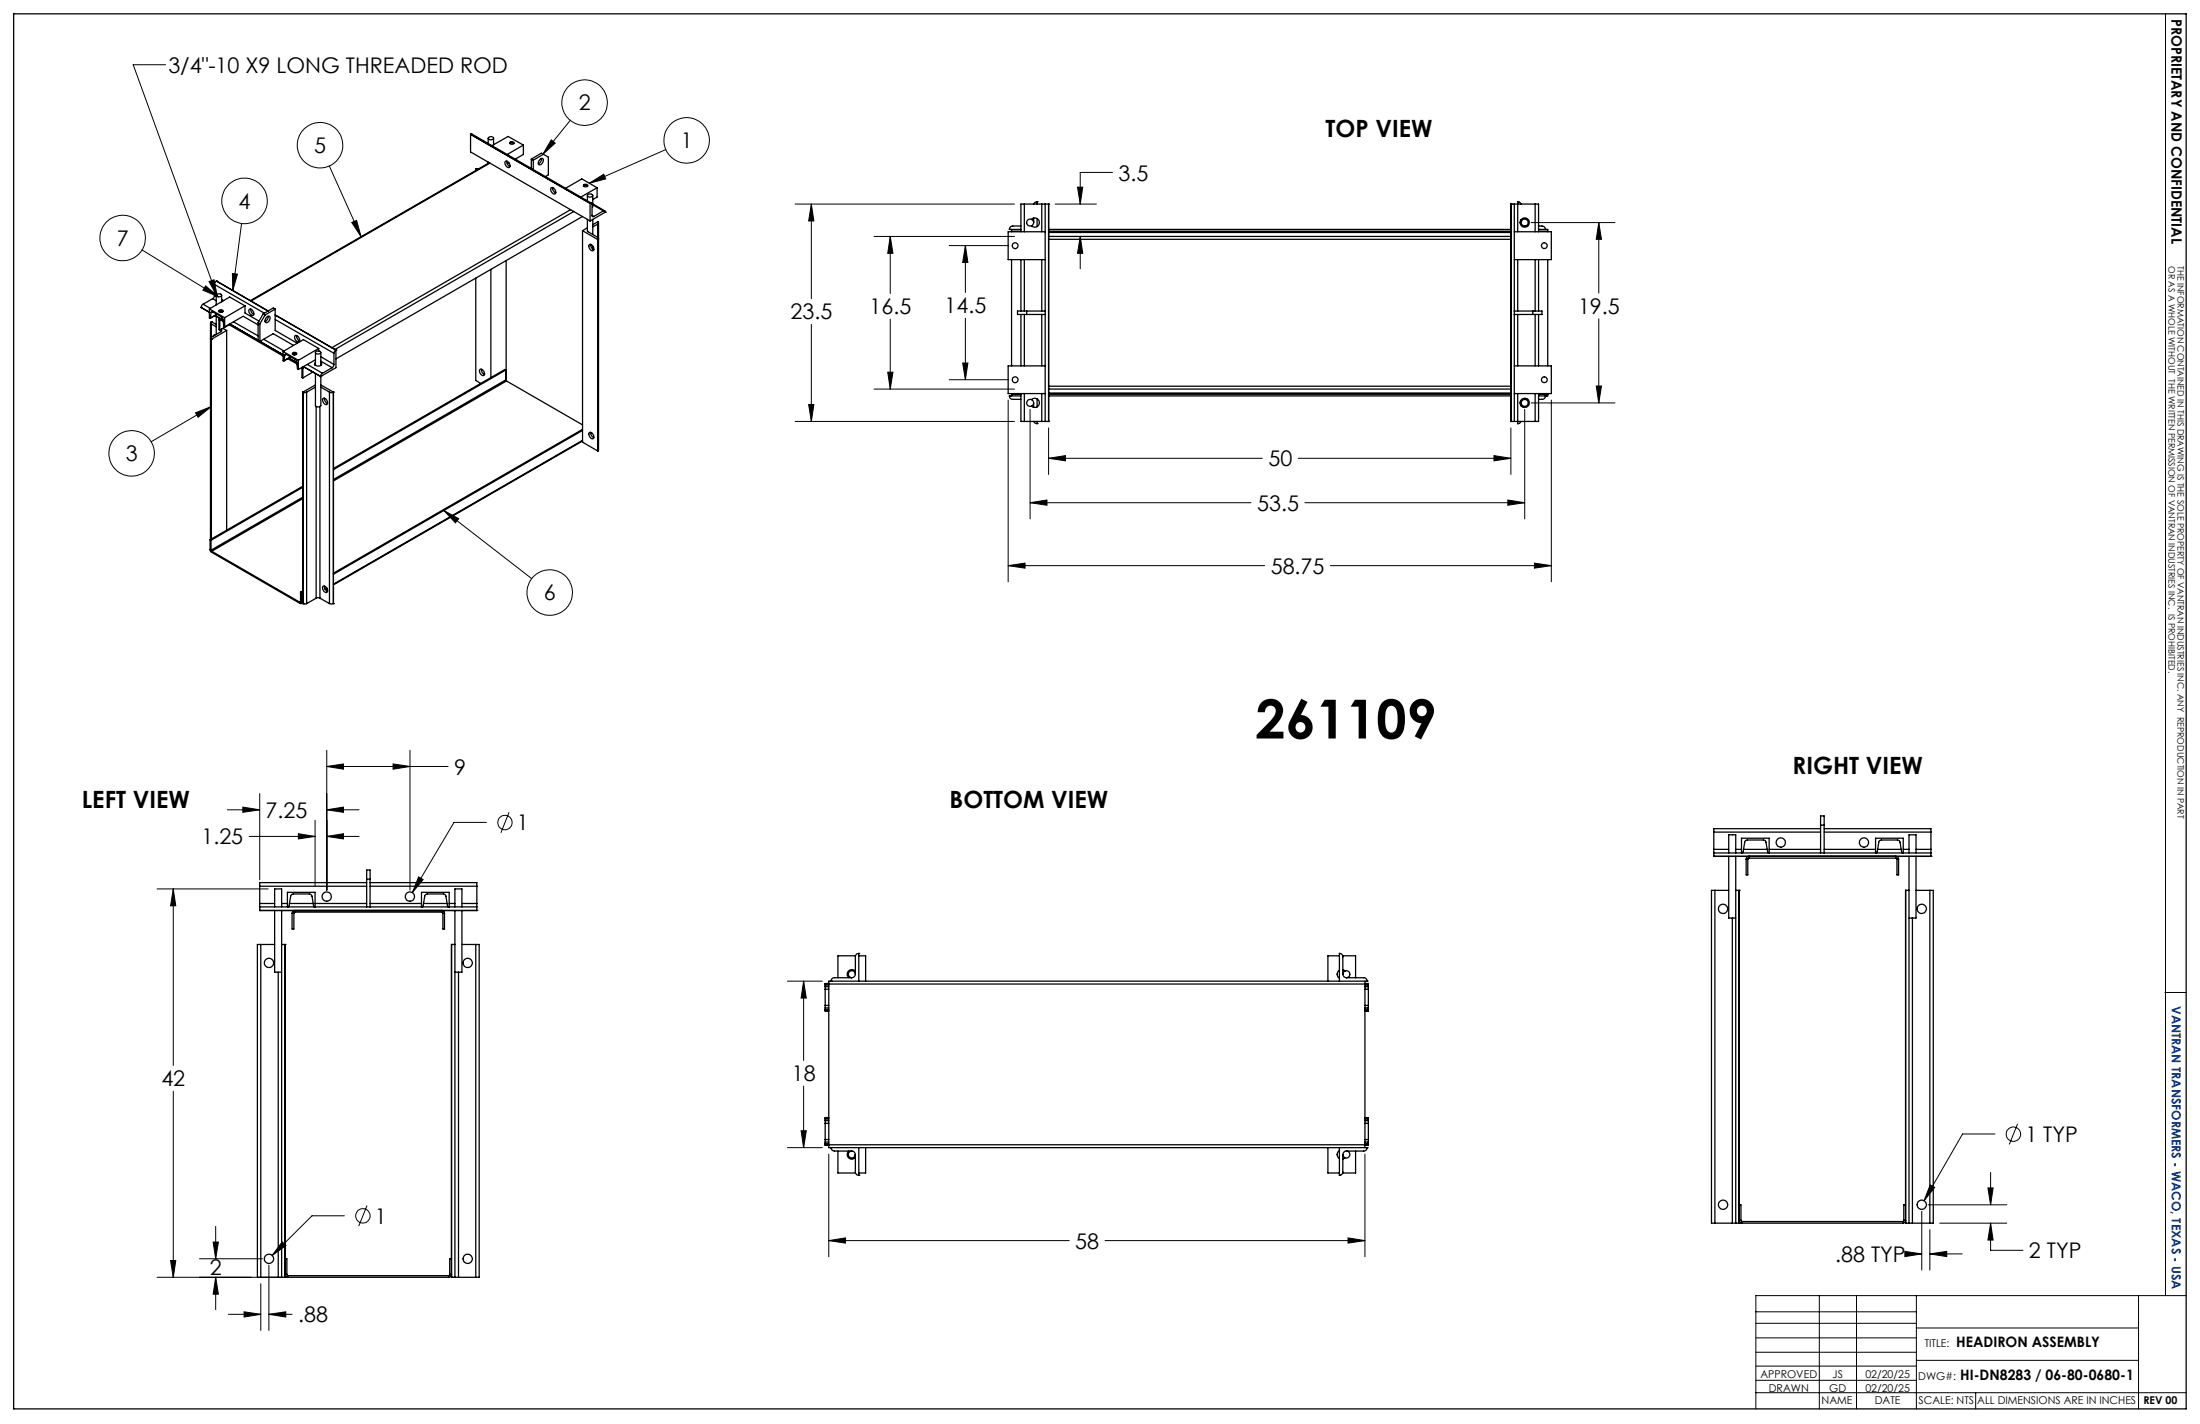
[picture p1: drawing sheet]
<svg xmlns="http://www.w3.org/2000/svg" width="432mm" height="279mm" viewBox="0 0 432 279" stroke-linecap="round" stroke-linejoin="round" font-family="sans-serif">
<g fill="none" stroke="#000" stroke-width=".25">
<path d="M2.7 2.7h426.4v273.7h-426.4zM92.4 26.4h.1M92.4 26.4l.2-.1 23.5 13.6M92.4 26.4l23.4 13.5M92.4 26.4v3.4l23.4 13.6M93.4 33.2h.1M93.4 33.2v.3M93.4 33.2l.2 .1M94 33.1l-.6 .1M95.8 27.1v1.1M95.8 31.8v.2M95.9 27a.53 .53 0 0 1 .5-.2 .53 .53 0 0 1 .4 .4 .51 .51 0 0 1-.5 .3 .51 .51 0 0 1-.4-.5z"/>
<path d="M96 31.9l-46.9 27.1M96.2 32l-46.9 27.1M96.9 27.1v1.3M99.2 31.7a.72 .72 0 0 1 .8 .3 .72 .72 0 0 1-.1 .9 .85 .85 0 0 1-.7-1.2zM99.5 31.6l.1 .6 .5 .5M99.9 31.9l-.3 .2M100 28l.4-.2a.32 .32 0 0 1 .4 0 .32 .32 0 0 1 0 .5 .32 .32 0 0 1-.4 0l-.3-.1zM100.1 28.2l.2-.2 .6 .2M102.7 28.5l-3.1 1.8M102.7 28.5l-3-1.7-3.1 1.8M102.7 28.5v1.8l-1.6 .9M104.3 31.2l.4 .2"/>
<path d="M104.3 31.2v1.9M104.7 31.4v1.9M105.9 31.3l.2-.1a.41 .41 0 0 1 .6 .1 .41 .41 0 0 1-.2 .6l-.1 .2a.41 .41 0 0 1-.6 .2 .41 .41 0 0 1-.1-.7zM106.3 31.1l-.2 .6-.4 .4M106.6 30.3l1 .5v3.5l-.5 .3M106.6 30.3l-1.9 1.1M106.6 30.3l-.3-.2-2 1.1M108.2 36.9a.72 .72 0 0 1 .7 .3 .72 .72 0 0 1-.1 .9 .9 .9 0 0 1-.6-1.2zM108.5 36.8v.5l.6 .6M114.5 36.3l.4-.1a.32 .32 0 0 1 .4 0 .32 .32 0 0 1 0 .4 .32 .32 0 0 1-.4 .1l-.4-.2zM114.5 36.5l.3-.1 .6 .1M115.3 38.3v1.1"/>
<path d="M115.4 38.2l.5-.1a.35 .35 0 0 1 .4 .3 .35 .35 0 0 1-.5 .3l-.4-.1-.1-.2zM115.8 39.9h.1M115.8 39.9a.24 .24 0 0 1 .3 0 .24 .24 0 0 1 .1 .2v2.2M115.8 39.9v3.5M116.3 38.3v2.3M117.2 36.8l-3.2 1.9M117.2 36.8l-3-1.7-3.2 1.8M117.2 36.8v1.9l-.9 .5M203.6 39.6l-.4 .1-.3 .3M203.6 39.6h.1M203.6 39.6v.4M297.9 39.6h.1"/>
<path d="M297.9 39.6l.4 .1 .2 .3M297.9 39.6v5.9M39.9 59.7l-.4 .6M39.9 59.7l1.4 .8M41.7 58.6l-1.8 1.1M41.7 58.6l.7 .4M42.1 58v.2l-.4 .4M42.1 55.8v2.2M42.1 55.8l9.8 5.7M42.1 58l.3 .1M42.4 57.9v1.9M42.5 55.1l-.4 .7"/>
<path d="M42.5 55.1h.1M42.5 55.1l10.1 5.9M42.5 57.8l.7-.1a.3 .3 0 0 1 .3 .4 .3 .3 0 0 1-.5 .1l-.5-.1zM43.5 57.9v1.3M43.5 58.8l.4 .2M93.4 54.6v20l1 .6M96.3 52.8v21.3M99.3 51.1v23.6M112 41.1l-46.9 27.1M112.6 41.5l-46.9 27.1M114.3 42.5l-48.4 27.9M114.3 45.3v41.4l3 1.8"/>
<path d="M114.3 45.3l3 1.7M115.3 43v2.4l2 1.2M115.3 44.7l-1 .6M115.7 47.9a.85 .85 0 0 1 .7 1.3 .79 .79 0 0 1-.7-1.3zM116 47.9l.1 .7 .5 .4M116.2 42.3a.21 .21 0 0 0 .1 .2 .21 .21 0 0 0 .3 0M116.2 42.3l.4 .2M116.3 48.3v.6M116.3 40l2.4 1.4M116.3 43v3M116.3 40.2l2.1 1.2M117.3 47h.1"/>
<path d="M117.3 43.5h.1M117.3 43.5a.24 .24 0 0 1 .2 .3 .24 .24 0 0 1-.2 .2M117.3 46.6a.22 .22 0 0 1 .2 .2 .22 .22 0 0 1-.2 .2M117.3 44v2.6M117.3 47v41.5M117.3 43.5l-1 .6M117.3 44l-1 .5M117.5 43.7v44.6l-.2 .2M118.4 41.4a.25 .25 0 0 1 .3 0 .25 .25 0 0 1 .1 .2M118.4 41.4l-1.8 1.1M118.8 41.6h.1M118.8 41.6l-3 1.8"/>
<path d="M198.1 45h.1M198.1 45h2.3M198.5 45.4v.1M198.5 45v.4M198.5 50.9v20.9M198.5 45.4h1.9M200.4 44.3h-1.6a.66 .66 0 0 0-.7 .7M200.4 50.9v10.1M201 40h-.6v5.5M201 40h3.5M201 40v5.5M201 50.9v10.1"/>
<path d="M202.5 43a.91 .91 0 0 1 1.2 0 .91 .91 0 0 1 0 1.3 .91 .91 0 0 1-1.2 0M202.9 42.8v.9M203.6 42.9v1.6M204.5 40h.6M204.5 40v5.5M204.5 50.9v10.1M205.1 40h.7M205.1 40v42.7M205.1 45.5h-7.2v5.4h7.2M205.8 40h.1M205.8 40v42.7M205.8 46.4h90.7"/>
<path d="M205.8 45h90.7M205.8 45.4h90.7M205.8 47h90.7M205.8 45.6h90.7M296.5 40h.1M296.5 40h.7M296.5 40v42.7M297.2 40h4.1M297.2 40v42.7M297.2 45.5h7.3v5.4h-7.3M297.9 50.9v10.1M298.6 43.1v.6"/>
<path d="M299.3 44.3h.6M301.3 40h.7v5.5M301.3 40v5.5M301.3 50.9v10.1M302 44.3h.6a.66 .66 0 0 1 .7 .7M302 50.9v10.1M302 45h1.8v.4M302 45.4h1.8M303.3 45h.1M303.8 45.4v.1M303.8 50.9v20.9M39.5 60.3h.1"/>
<path d="M39.5 60.3l1.6 1M41.1 60.6v1.8h.2M41.1 60.6l3 1.7M41.3 62.4l1.3-.7-1.4 .8M41.3 63.4v42.4M41.5 61.3l.2-.2 1.8 1.1 .2 .3 .2 1.5 .2 .1M41.5 61.3l-.2 1.1M41.5 66.6h.1M41.5 66.1a.22 .22 0 0 0-.2 .3 .22 .22 0 0 0 .2 .2M41.5 63.1a.24 .24 0 0 0-.2 .2 .24 .24 0 0 0 .2 .3M41.5 63.1h.1M41.5 63.6l.9 .5"/>
<path d="M41.5 63.1l.9 .6M41.5 63.6v2.5M41.5 66.6v39.2M41.7 61.1l-.2 .2M42.2 65.7l-.3 .2M42.2 61.9l1.6 .9-.5-.3M42.4 62.1v3.5M42.9 61.1l.2-.1 .6 .1M43 62.7l.1 .1M43 62.7v2l.1 .1M43 60.9l.3-.1a.33 .33 0 0 1 .4 0 .33 .33 0 0 1 0 .5 .33 .33 0 0 1-.5 0l-.3-.2zM43.1 62.4v.1"/>
<path d="M43.1 62.8v2M43.3 62.5h-.2l-.1 .2M43.3 62.8h-.2M43.3 62.5v.3M43.3 62.8l.5 .2M43.5 64.6l-.1 .5-1.9 1M43.6 61l-.3 .3M43.7 61.1l-.4 .2M43.7 64.4l.8 .4M44.1 62.3v1.8M44.5 64.8l-3 1.8M44.5 64.8v39.2"/>
<path d="M44.9 63.7l10.7 6.1M45 63.7l-1.9 1.1M45.1 63.6l10.5 6M45.8 63.1l4.9 2.8M48.1 60l-3-1.7-4 2.3M48.1 60l-4 2.3M48.1 60v1.4l2.7 1.6M48.9 60.7a.79 .79 0 0 1 .8 .4 .79 .79 0 0 1-.1 .8 .93 .93 0 0 1-.7-1.2zM49.2 60.6l.1 .6 .5 .5M50.7 63.7l-3-1.6-3.6 2M50.7 63.3l.3 .2M50.7 63.3v3.5l.3 .2"/>
<path d="M51 67l2.6-1.5 4 2.3M51 63.5v3.5M51 67l4.6 2.6M51.6 61.6l-.9 1.7M51.6 61.6l.4 .2M51.8 66.6l3.9 2.3M52 61.8l-1 1.7M52.3 62.2l.2-.1a.38 .38 0 0 1 .5 .1 .38 .38 0 0 1-.1 .6l-.1 .2a.43 .43 0 0 1-.6 .3 .43 .43 0 0 1-.1-.8zM52.6 62.1v.4l-.6 .6M54 61.8l11.9 6.9M54 60.6l-2 1.2M54 60.6v4.2l4.3 2.5"/>
<path d="M54 60.6l-.4-.2-2 1.2M54 62.7l11.5 6.6M55.6 69v1.8h.1M55.6 69l3 1.7M55.7 70.8l1.4-.8-1.4 .8M55.9 69.6l.3-.1 1.9 1.2 .3 1.6 .2 .2M55.9 69.6l-.2 1.2M56.2 69.5l-.3 .1M56.5 70.4l1.8 1M56.7 70.3l1.5 .9M57.4 69.5l.4-.2 .4 .2M57.5 69.2l.2-.1a.31 .31 0 0 1 .4 0 .31 .31 0 0 1 .1 .4 .31 .31 0 0 1-.4 .1h-.1a.24 .24 0 0 1-.3-.1 .24 .24 0 0 1 .1-.3z"/>
<path d="M57.9 65.9a.74 .74 0 0 1 .8 .4 .74 .74 0 0 1-.1 .8 .88 .88 0 0 1-.7-1.2zM58.1 69.4l-.4 .2M58.2 65.8l.1 .7 .5 .4M58.6 70.7v1.8M59.4 72v.2M59.4 76.9l.3 .1 .5-.1M59.4 76.9h.1M59.4 72.2l-.1-.1v1.9l.1 .2M59.4 72.2v2M59.4 76.9v41.5M59.5 71.9l3.4 2M59.8 72l-.4 .2"/>
<path d="M60.2 76.9v41.5M60.3 71.5l3 1.7M61.4 73l-2 1.2M61.9 71.2h-.1a.45 .45 0 0 0 .1 .5 .45 .45 0 0 0 .5 .1h.3a.36 .36 0 0 0 .4-.2 .36 .36 0 0 0-.1-.4M61.9 71.6h-.1M61.9 69.1a.6 .6 0 0 1 1 .2 .57 .57 0 0 1-.5 .2 .57 .57 0 0 1-.5-.4zM61.9 73.3v6.3a.63 .63 0 0 0 1.1 0v-5.8M61.9 69.2v2.5M61.9 76l-1.7 .9M61.9 75.5l-2.5 1.4M61.9 70.6l-3.3 1.9M62.1 79.8v37.6"/>
<path d="M62.5 68.4l-3-1.8-3.9 2.4M62.5 68.4l-3.9 2.3M62.5 68.4v.5M62.8 79.8v37.6M62.9 73.9h.1M63 71.6h.1M63 69.2v2.5M63 76l1.7 .9M63 75.5l2.4 1.4M63 70.9l2.2 1.2M63 70l2.5 1.5M63.3 73.2l-.4 .7"/>
<path d="M63.4 78.2a.73 .73 0 0 1 .7 .3 .73 .73 0 0 1 0 .9 .89 .89 0 0 1-.7-1.2zM63.7 78.1l.1 .6 .5 .5M64.7 76.9l.2 .1 .5-.1M64.7 76.9v41.5M65.2 72.1l-1.9 1.1M65.4 76.9h.1M65.4 76.9v41.5M65.5 71.5l-.3 .6M65.5 69.3v2.2M65.9 68.7l-.4 .6M65.9 68.7h.1M65.9 68.7v3.4l-3 1.8"/>
<path d="M94.2 72.5a.72 .72 0 0 1 .8 .4 .72 .72 0 0 1-.1 .8 .9 .9 0 0 1-.7-1.2zM94.5 72.5l.1 .6 .5 .4M99.3 74.5l.1 .3M99.3 72.6l-.2-.1-33.7 19.4M99.3 72.6l-33.9 19.5M99.3 72.6v1.9M99.3 74.5l-33.9 19.6M99.4 74.8l14.9 8.6M99.4 74.8l-34 19.6M198.1 77.7a.61 .61 0 0 0 .7 .7h1.6M198.1 77.7h.1M198.1 77.7h2.3"/>
<path d="M198.5 77.2v.2M198.5 77.4v.3M198.5 77.4h1.9M200.4 77.2v5.5h.6M200.4 61.7v10.1M201 61.7v10.1M201 77.2v5.5M201.5 61v.7M202.5 78.4a.91 .91 0 0 1 1.2 0 .91 .91 0 0 1 0 1.3 .91 .91 0 0 1-1.2 0M202.9 79.1v.8M203.6 78.2v1.6M204.5 61.7v10.1"/>
<path d="M204.5 77.2v5.5M205.1 71.8h-7.2v5.4h7.2M205.1 61h-5.4v.7h5.4M205.8 76.3h90.7M205.8 77.7h90.7M205.8 77.4h90.7M205.8 75.8h90.7M205.8 77.1h90.7M297.2 71.8h7.3v5.4h-7.3M297.2 61h5.4v.7h-5.4M297.9 61.7v10.1M297.9 77.2v5.9"/>
<path d="M298.6 79.1v.6M299.3 78.4h.6M300.8 61v.7M301.3 61.7v10.1M301.3 77.2v5.5M302 77.2v5.5h-.7M302 61.7v10.1M302 77.4h1.8M303.3 77.7h.1M303.3 77.7a.61 .61 0 0 1-.7 .7h-.6M303.8 77.2v.2M303.8 77.4v.3h-1.8"/>
<path d="M59.4 95.4l-18.2 10.5M59.4 95.6l-18 10.4M59.4 97.8l-17.8 10.4M59.4 97.5l-18 10.4M114.3 86.5l-48.9 28.3M114.3 84.5l-48.9 28.2M114.3 84.2l-48.9 28.3M114.3 86.4l-48.9 28.2M115.6 84.9a.76 .76 0 0 1 .8 .3 .76 .76 0 0 1 .1 .8l-.1 .1a.87 .87 0 0 1-.8-1.2zM116 84.8l.1 .7 .5 .4M117.3 88.5h.1M201 82.7h3.5"/>
<path d="M202.9 82.7l.3 .3 .4 .1M203.6 83.1h.1M203.6 82.7v.4M204.5 82.7h.6M205.1 82.7h.7M205.8 82.7h.1M296.5 82.7h.1M296.5 82.7h.7M297.2 82.7h4.1M297.9 83.1h.1M298.5 82.7l-.2 .3-.4 .1M41.2 107.8l.1 .4 .3 .2"/>
<path d="M41.2 105.9l.2 .1M41.2 105.9v1.9M41.2 107.8l.2 .1M41.4 107.9l.2 .3M41.4 106v1.9M41.6 108.4l17.3 10M41.6 108.2v.2M41.6 108.2l17.3 10M58.9 118.2v.2M59 118.1l-.1 .1M59 116.2l.2 .1M59 116.2v1.9"/>
<path d="M59 118.1l.2 .1M59.2 118.2l-.1 .2h-.2M59.2 116.3v1.9M59.4 118.4l.4 .1 .4-.1M59.4 118.4h.1M59.4 118.2l-.3 .2M59.4 116.1l-.2 .2M59.4 115.9l-.4 .3M59.4 118.1l-.2 .1M62.1 117.4l.2-.1 .5 .1M62.1 117.4l-1.9 1M62.8 117.4l1.9 1"/>
<path d="M63.4 115.1a.73 .73 0 0 1 .7 .3 .73 .73 0 0 1 0 .8 .89 .89 0 0 1-.7-1.1zM63.7 115l.1 .5 .5 .5M64.1 115.4l-.3 .2M64.2 115.5l-.3 .2M64.7 118.4l.4 .1 .3-.1M65.4 118.4h.1M51 178.6h.1M51 177.9v.7M51 177.3v.6M51 178.6h42.6M51 177.9h42.6M51 173.9v3.4"/>
<path d="M51 177.3h2.9M51 173.9h21M53.9 177.9v-3.5h1.4v3.5M53.9 178.6v12.1h1.4M55.3 178.6v72M55.3 177.3h1.1M56.4 177.9v-2.8h5.4v2.8M56.5 177.9l.2-.1 .4-2 .4-.4 3.5 .1 .2 .4 .4 2h.1M56.8 177.3h4.7M57.3 179.2h.4M57.3 179.2v3.1h.4v-3.1M57.9 179v-.4a.54 .54 0 0 0-.6 .6"/>
<path d="M57.9 179l-.2 .2M57.9 179h28.8M61.8 177.3h10.2M72 173.2h-21v.7M72 172.5h.6M72 177.9v-7.2h.6v7.2M72.6 173.2h21v.7M72.6 177.3h10.1M72.6 173.9h21M82.7 177.9v-2.8h5.5v2.8M82.8 177.9l.2-.1 .4-2 .5-.4 3.4 .1 .2 .3 .3 2 .3 .1M83.1 177.3h4.7"/>
<path d="M86.7 179v-.4a.5 .5 0 0 1 .5 .6M86.7 179l.2 .2M86.9 179.2h.3M86.9 179.2v3.1h.3v-3.1M88.2 177.3h1.1M89.3 177.9v-3.5h1.4v3.5M89.3 178.6v72M90.7 178.6v12.1h-1.4M90.7 177.3h2.9M93.6 178.6h.1M93.6 177.9v.7M93.6 177.3v.6"/>
<path d="M93.6 173.9v3.4M336.4 168h.1M336.4 167.4v.6M336.4 166.7v.7M336.4 168h42.6M336.4 167.4h42.6M336.4 163.3v3.4M336.4 166.7h2.9M336.4 163.3h20.9M336.6 174.7h-.7v65.3h.7M336.6 174.7v65.3M336.6 174.7h2.7"/>
<path d="M339.3 167.4v-3.6h1.4v3.6M339.3 168v12.1h1.4M340.7 174.7h.6M340.7 168v72M340.7 166.7h1.1M341.3 174.7h.1M341.3 174.7v65.3M341.8 167.4v-2.9h5.4v2.9M341.9 167.4l.2-.2 .3-2 .2-.3 .3-.1h3.2a.43 .43 0 0 1 .5 .4l.4 2.1 .1 .1M342.2 166.7h4.7M342.7 168.6v3.1h.3v-3.1M342.7 168.6h.3"/>
<path d="M343.3 168.4v-.4a.54 .54 0 0 0-.6 .6M343.3 168.4l-.3 .2M343.3 168.4h28.8M347.2 166.7h10.1M357.3 162.6h-20.9v.7M357.3 161.9h.7M357.3 167.4v-7.3h.7v7.3M358 162.6h21v.7M358 166.7h10.1M358 163.3h21M368.1 167.4v-2.9h5.5v2.9M368.2 167.4l.2-.2 .4-2.1 .3-.3h3.4l.2 .1 .2 .3 .3 2 .3 .2"/>
<path d="M368.5 166.7h4.7M372.1 168.4v-.4a.54 .54 0 0 1 .5 .6M372.1 168.4l.2 .2M372.3 168.6h.3M372.3 168.6v3.1h.3v-3.1M373.6 166.7h1.1M374 174.7h.7M374 174.7h.1M374 174.7v65.3M374.7 167.4v-3.6h1.4v3.6M374.7 168v72M376.1 168v12.1h-1.4"/>
<path d="M376.1 174.7h2.7M376.1 166.7h2.9M378.8 174.7h.6v65.3h-.6M378.8 174.7v65.3M379 168h.1M379 167.4v.6M379 166.7v.7M379 163.3v3.4M51.2 185.3h-.7v65.3h.7M51.2 185.3v65.3M51.2 185.3h2.7M54.6 190.7v59.9"/>
<path d="M55.3 185.3h.7M56 185.3h.1M56 185.3v65.3M88.6 185.3h.1M88.6 185.3h.7M88.6 185.3v65.3M90 190.7v59.9M90.7 185.3h2.7M93.4 185.3h.7v65.3h-.7M93.4 185.3v65.3M162 198.1v.2M162 193.1v.2"/>
<path d="M162 197.3v.5M162 193.6v.5M162 193.1h106.6M162 193.3v.3M162 194.1v3.2M162 197.8v.3M162 198.3v.1h.7M162 198.3h.7M162 198.1h.7M162 193.3h.7M162 197.8h.7M162 193.6h.7"/>
<path d="M162 197.3h.7M162 194.1h.7M162.7 193h-.7v.1M163.1 192.5h.1M167.2 191.8h-3.4a.61 .61 0 0 0-.7 .7M167.9 190.5a.92 .92 0 0 0-1.3 0 .92 .92 0 0 0 0 1.3M167.9 191.1a.72 .72 0 0 1-.7 .7M167.9 191.1a.69 .69 0 0 0-.7-.6 .69 .69 0 0 0-.7 .6 .69 .69 0 0 0 .7 .7M167.9 187.5h-3.4v4.3M168.6 187.1a.61 .61 0 0 0-.7 .6v3.4M168.6 187.1h.1M168.6 187.5h1.3v5"/>
<path d="M168.6 187.1v5.4M262.9 190.4a.92 .92 0 0 0 0 1.5M262.9 187.1h.1M262.9 187.1a.61 .61 0 0 1 .7 .6v3.4M262.9 187.5h-2.3v5M262.9 187.1v5.4M263.5 187.5h2.6v4.3M263.6 190.3l.4 .2M263.6 191.1a.72 .72 0 0 0 .7 .7M263.6 191.1a.68 .68 0 0 1 .7-.6 .68 .68 0 0 1 .6 .7 .68 .68 0 0 1-.6 .6M264.3 191.8h3.4a.61 .61 0 0 1 .6 .7M267.9 192.5v32.7"/>
<path d="M267.9 193h.7v.1M267.9 198.3h.7M267.9 198.1h.7M267.9 193.3h.7M267.9 197.8h.7M267.9 193.6h.7M267.9 197.3h.7M267.9 194.1h.7M268.3 192.5h-105.6v32.7h105.6M268.3 192.5h.1M268.6 198.1v.2M268.6 193.1v.2"/>
<path d="M268.6 197.3v.5M268.6 193.6v.5M268.6 193.3v.3M268.6 194.1v3.2M268.6 197.8v.3M268.6 198.3v.1h-.7M340 180.1v59.9M375.4 180.1v59.9M162 219.4v.2M162 219.9v.5M162 219.6v.3M162 219.6h.7"/>
<path d="M162 219.4h.7M162 219.9h.7M162.7 219.3h-.7v.1M267.9 219.3h.7v.1M267.9 219.6h.7M267.9 219.4h.7M267.9 219.9h.7M268.6 219.4v.2M268.6 219.9v.5M268.6 219.6v.3M162 224.4v.2M162 223.6v.5"/>
<path d="M162 224.6h106.6M162 224.6v.1h.7M162 220.4v3.2M162 224.1v.3M162 224.4h.7M162 224.1h.7M162 223.6h.7M162 220.4h.7M163.1 225.2a.66 .66 0 0 0 .7 .6h3.4M163.1 225.2h.1M164.5 225.8v4.4h3.4M166.6 225.8a.91 .91 0 0 0 0 1.4 .91 .91 0 0 0 1.3-.1"/>
<path d="M167.2 225.8a.73 .73 0 0 1 .7 .7M167.2 225.8a.69 .69 0 0 0-.7 .8 .69 .69 0 0 0 .7 .6 .69 .69 0 0 0 .7-.7M167.9 226.5v3.4a.66 .66 0 0 0 .7 .7M168.6 230.6h.1M168.6 225.2v5.4M169.9 225.2v5h-1.3M260.6 225.2v5h2.3M262.9 225.7a.92 .92 0 0 0 0 1.6M262.9 230.6h.1M262.9 225.2v5.4M263.6 226.5v3.4a.66 .66 0 0 1-.7 .7M263.6 226.5l.2 .5 .2 .2"/>
<path d="M264 227.2l-.4 .2M264.3 225.8a.73 .73 0 0 0-.7 .7M264.3 225.8a.68 .68 0 0 1 .6 .9 .68 .68 0 0 1-.9 .5M266.1 225.8v4.4h-2.6M267.9 224.4h.7M267.9 224.1h.7M267.9 223.6h.7M267.9 220.4h.7M268.3 225.2h.1M268.3 225.2a.66 .66 0 0 1-.6 .6h-3.4M268.6 224.4v.2M268.6 223.6v.5"/>
<path d="M268.6 224.6v.1h-.7M268.6 220.4v3.2M268.6 224.1v.3M336.6 240h3.4M340 240h.7M340.7 240h.6M341.3 240h.1M341.3 236.4h.4v3M341.7 239.4l.2 .3M341.7 239.4h-.4a.54 .54 0 0 0 .6 .6M341.9 240h31.6M341.9 239.7v.3"/>
<path d="M341.9 239.7h31.6M373.5 239.7v.3M373.7 239.4h.3a.54 .54 0 0 1-.5 .6M373.7 239.4l-.2 .3M374 240h.7M374 240h.1M374 236.4h-.3v3M374.7 240h.7M375.4 240h3.4M51.2 250.6h3.4M54.6 250.6h.7M55.3 250.6h.7"/>
<path d="M56 250.6h.1M56 247h.3v3M56.3 250h-.3a.61 .61 0 0 0 .5 .6M56.3 250l.2 .3M56.5 250.3v.3M56.5 250.3h31.6M56.5 250.6h31.6M88.1 250.3v.3M88.3 250l-.2 .3M88.3 250h.3a.61 .61 0 0 1-.5 .6M88.6 250.6h.1M88.6 250.6h.7"/>
<path d="M88.6 247h-.3v3M89.3 250.6h.7M90 250.6h3.4"/>
<circle cx="199.2" cy="48.2" r=".58"/>
<circle cx="202.2" cy="43.7" r=".69"/>
<circle cx="299.3" cy="43.7" r=".91"/>
<circle cx="299.3" cy="43.7" r=".68"/>
<circle cx="303.1" cy="48.2" r=".56"/>
<circle cx="199.2" cy="74.5" r=".57"/>
<circle cx="202.2" cy="79" r=".69"/>
<circle cx="299.3" cy="79.1" r=".91"/>
<circle cx="299.3" cy="79" r=".68"/>
<circle cx="303.1" cy="74.5" r=".56"/>
<circle cx="64.1" cy="175.9" r=".91"/>
<circle cx="80.5" cy="175.9" r=".91"/>
<circle cx="338.2" cy="178.3" r=".91"/>
<circle cx="349.5" cy="165.3" r=".91"/>
<circle cx="365.8" cy="165.3" r=".9"/>
<circle cx="377.2" cy="178.3" r=".91"/>
<circle cx="52.8" cy="188.9" r=".9"/>
<circle cx="91.8" cy="189" r=".91"/>
<circle cx="338.2" cy="236.4" r=".9"/>
<circle cx="377.2" cy="236.4" r=".91"/>
<circle cx="52.8" cy="247" r=".91"/>
<circle cx="91.8" cy="247" r=".9"/>
</g>
<g fill="none" stroke="#000" stroke-width=".2">
<path d="M32.5 12.7h-6.4l16.6 45.5M425 2.7v251.5M64.6 32.6l6.3 13.9M108.2 27.4l.8 .7-2.5 2.2zM111.9 23.6l-5.4 6.7M115.7 35.9l2.8-1.7 .4 .9zM130.7 29.4l-15 6.5M211.5 36.7h1l-.5 3.3zM218.4 33.8h-6.4v6.2M27.9 49l15 9.2M40.4 56.1l2.5 2.1-3.1-1.3zM41 55.2l1-.3 .7 3.3z"/>
<path d="M45.6 53.7l1 .1-.9 3.2zM47.4 43.9l-1.7 13.1M69 43.6l1-.3 .9 3.2zM156.1 40h43M159.2 40l.5 3.4h-1zM159.2 40v18.6M171.6 46.4h27.5M174.7 46.4l.6 3.3h-1.1zM174.7 46.4v11.2M186.3 48.2h11.7M189.5 48.2l.5 3.3h-1.1zM189.5 48.2v9.2"/>
<path d="M207.1 40h8.1M212 46.4l.5 3.3h-1zM212 46.4v6.3M300.5 43.7h16.5M313.8 43.7l.5 3.3h-1zM313.8 43.7v13.8M41.5 79.8l-11.8 6.9M158.7 79.4h1l-.5 3.3zM159.2 63.6v19.1M171.6 76.3h27.5M174.2 73h1.1l-.6 3.3zM174.7 62.6v13.7"/>
<path d="M186.3 74.5h11.7M188.9 71.2h1.1l-.5 3.3zM189.5 62.4v12.1M197.9 78.5v35.7M300.5 79.1h16.5M304.5 78.5v35.7M313.3 75.7h1l-.5 3.4zM313.8 62.5v16.6M38.4 81l3.1-1.2-2.6 2.1zM156.1 82.7h43M202.2 98.6l3.3-.5v1zM202.2 80.3v21.5"/>
<path d="M202.2 98.6h43.3M205.8 89.9l3.3-.5v1zM205.8 84v9.1M205.8 89.9h42M254.8 89.9h41.7M256.1 98.6h43.2M293.2 89.4l3.3 .5-3.3 .5zM295.9 98.1l3.4 .5-3.4 .5zM296.5 84v9.1M299.3 80.3v21.5M87.1 100.2l2.9 1.6-.6 .8zM87.1 100.2l17.3 13.3"/>
<path d="M197.9 111l3.3-.5v1zM197.9 111h50.3M261.1 111h43.4M301.2 110.5l3.3 .5-3.3 .5zM44.6 158.9h6.4M47.7 158.4l3.3 .5-3.3 .5zM51 155.7v16.9M64.1 158.9l3.3-.5v1zM64.1 150.4l3.3-.5v1zM64.1 147.2v27.5M64.1 158.9h6.4M64.1 150.4h23.8"/>
<path d="M77.2 149.9l3.3 .5-3.3 .5zM80.5 147.2v27.5M99.9 159.4l-1.6 4M30.8 174.4h21.8M34 174.4l.5 3.3h-1zM34 174.4v34.7M48.9 164.1h12.9M58.6 163.6l3.2 .5-3.2 .5zM61.8 160.9v12.9M64.1 164.1l3.3-.5v1zM64.1 164.1h6.4M82.2 172l.8 .6-2.1 2.6z"/>
<path d="M95.5 161.4h-6.4l-8.2 13.8M154.6 192.5h6.8M157.7 192.5l.6 3.3h-1.1zM157.7 192.5v15.6M424.9 194.7h4.2M34 214.1v36.5M157.7 213.1v12.1M67.6 238.5h-6.4l-7.8 7.8M72 236.5l-1.6 4.1M154.6 225.2h6.8M157.2 221.9h1.1l-.6 3.3zM162.7 226.4v20.2"/>
<path d="M267.9 226.4v20.2M377.2 237.7v11.5M378.5 236.4h15.4M378.8 232.5l.9 .5-2.1 2.6zM380.7 240h13.2M390.2 233.1h1l-.5 3.3zM390.7 240l.5 3.3h-1zM390.7 240v5.3h6.4M390.7 230v6.4M391.5 222.5h-6.3l-7.6 13.1M396 220.5l-1.6 4M30.8 250.6h24.4"/>
<path d="M33.5 247.3h1l-.5 3.3zM39.2 247h12.3M41.8 243.7h1.1l-.6 3.3zM42.3 250.6l.6 3.3h-1.1zM42.3 240.6v6.4M42.3 250.6v6.4M44.8 257.9h6.4M47.9 257.4l3.3 .5-3.3 .5zM51.2 251.9v9.2M52.8 257.9l3.3-.5v1zM52.8 248.2v12.9M52.8 257.9h4.5"/>
<path d="M55.4 243.7l.7 .7-2.7 1.9zM162.7 243.4l3.2-.5v1zM162.7 243.4h47.2M216.9 243.4h51M264.6 242.9l3.3 .5-3.3 .5zM344.6 257.4h31.5M344.6 259.6h31.5M357.1 254.2v22.2M364.4 254.2v22.2M373.9 245.5l3.3 .5-3.3 .6zM375.2 246h2M376.1 254.2v22.2"/>
<path d="M378.8 246l3.3-.5v1.1zM378.8 241.3v7.9M378.8 246h6.3M419.7 254.2v22.2M429.1 254.2h-84.5v22.2M344.6 273.3h84.5M344.6 270.8h31.5M344.6 268h31.5M344.6 265.3h31.5M344.6 262.5h31.5M376.1 266.9h43.6M376.1 260.6h43.6"/>
<path d="M387.8 273.3v3.1"/>
<circle cx="48" cy="39.4" r="4.5"/>
<circle cx="62.8" cy="28.5" r="4.5"/>
<circle cx="114.7" cy="20.1" r="4.5"/>
<circle cx="134.8" cy="27.5" r="4.5"/>
<circle cx="24.1" cy="46.7" r="4.5"/>
<circle cx="25.8" cy="88.9" r="4.5"/>
<circle cx="107.9" cy="116.3" r="4.5"/>
<circle cx="99.1" cy="161.4" r="1.41"/>
<circle cx="71.2" cy="238.6" r="1.41"/>
<circle cx="395.2" cy="222.5" r="1.41"/>
</g>
<path d="M159.2 40l.5 3.4h-1zM158.7 79.4h1l-.5 3.3zM211.5 36.7h1l-.5 3.3zM212 46.4l.5 3.3h-1zM174.7 46.4l.6 3.3h-1.1zM174.2 73h1.1l-.6 3.3zM189.5 48.2l.5 3.3h-1.1zM188.9 71.2h1.1l-.5 3.3zM202.2 98.6l3.3-.5v1zM295.9 98.1l3.4 .5-3.4 .5zM313.8 43.7l.5 3.3h-1zM313.3 75.7h1l-.5 3.4zM205.8 89.9l3.3-.5v1zM293.2 89.4l3.3 .5-3.3 .5zM197.9 111l3.3-.5v1zM301.2 110.5l3.3 .5-3.3 .5zM34 174.4l.5 3.3h-1zM33.5 247.3h1l-.5 3.3zM52.8 257.9l3.3-.5v1zM47.9 257.4l3.3 .5-3.3 .5zM41.8 243.7h1.1l-.6 3.3zM42.3 250.6l.6 3.3h-1.1zM55.4 243.7l-2 2.6 2.7-1.9zM47.7 158.4l3.3 .5-3.3 .5zM64.1 158.9l3.3-.5v1zM64.1 150.4l3.3-.5v1zM77.2 149.9l3.3 .5-3.3 .5zM82.2 172l-1.3 3.2 2.1-2.6zM58.6 163.6l3.2 .5-3.2 .5zM64.1 164.1l3.3-.5v1zM162.7 243.4l3.2-.5v1zM264.6 242.9l3.3 .5-3.3 .5zM157.7 192.5l.6 3.3h-1.1zM157.2 221.9h1.1l-.6 3.3zM390.7 240l.5 3.3h-1zM390.2 233.1h1l-.5 3.3zM373.9 245.5l3.3 .5-3.3 .6zM378.8 246l3.3-.5v1.1zM378.8 232.5l-1.2 3.1 2.1-2.6zM41 55.2l1-.3 .7 3.3zM69 43.6l1-.3 .9 3.2zM108.2 27.4l.8 .7-2.5 2.2zM40.4 56.1l2.5 2.1-3.1-1.3zM45.6 53.7l1 .1-.9 3.2zM87.1 100.2l2.9 1.6-.6 .8zM38.4 81l3.1-1.2-2.6 2.1zM115.7 35.9l2.8-1.7 .4 .9z" fill="#000"/>
<text font-size="10.6" x="246.4" y="144.9">261109</text>
<g font-size="4.7">
<text x="260.2" y="26.9">TOP VIEW</text>
<text x="351.8" y="151.9">RIGHT VIEW</text>
<text x="16.1" y="158.5">LEFT VIEW</text>
<text x="186.4" y="158.5">BOTTOM VIEW</text>
</g>
<g font-size="4.2">
<text x="33" y="14.3">3/4&quot;-10 X9 LONG THREADED ROD</text>
<text x="113.6" y="21.7">2</text>
<text x="133.6" y="29.1">1</text>
<text x="61.7" y="30">5</text>
<text x="219.5" y="35.4">3.5</text>
<text x="46.8" y="40.9">4</text>
<text x="22.9" y="48.2">7</text>
<text x="155.2" y="62.7">23.5</text>
<text x="170.7" y="61.7">16.5</text>
<text x="185.4" y="61.5">14.5</text>
<text x="309.7" y="61.6">19.5</text>
<text x="24.7" y="90.5">3</text>
<text x="249" y="91.5">50</text>
<text x="246.7" y="100.2">53.5</text>
<text x="249.4" y="112.6">58.75</text>
<text x="106.7" y="117.8">6</text>
<text x="89.1" y="152">9</text>
<text x="52.1" y="160.5">7.25</text>
<text x="39.5" y="165.7">1.25</text>
<text x="101.5" y="162.9">1</text>
<text x="31.7" y="213.2">42</text>
<text x="155.4" y="212.2">18</text>
<text x="397.5" y="224.1">1 TYP</text>
<text x="73.6" y="240.1">1</text>
<text x="211.1" y="245">58</text>
<text x="41.2" y="250.2">2</text>
<text x="360.2" y="247.6">.88 TYP</text>
<text x="398.2" y="246.9">2 TYP</text>
<text x="58.5" y="259.5">.88</text>
</g>
<g font-size="2.8">
<text x="426.2" y="3.7" transform="rotate(90 426.2 3.7)">PROPRIETARY AND CONFIDENTIAL</text>
<text x="384" y="264.2">HEADIRON ASSEMBLY</text>
<text x="384.8" y="270.8">HI-DN8283 / 06-80-0680-1</text>
</g>
<text font-size="2.5" fill="#003082" x="426.3" y="197.4" transform="rotate(90 426.3 197.4)">VANTRAN TRANSFORMERS - WACO, TEXAS - USA</text>
<g font-size="2.1">
<text x="377.8" y="264.2">TITLE:</text>
<text x="345.5" y="270.3">APPROVED</text>
<text x="347.2" y="273">DRAWN</text>
<text x="357.5" y="275.5">NAME</text>
<text x="359" y="273">GD</text>
<text x="359.7" y="270.3">JS</text>
<text x="366.1" y="273">02/20/25</text>
<text x="366.1" y="270.3">02/20/25</text>
<text x="368" y="275.5">DATE</text>
<text x="376.5" y="270.8">DWG#:</text>
<text x="376.6" y="275.5">SCALE: NTS</text>
<text x="388.1" y="275.5">ALL DIMENSIONS ARE IN INCHES</text>
<text x="420.7" y="275.5">REV 00</text>
</g>
<g font-size="1.8">
<text x="425.6" y="52.2" transform="rotate(90 425.6 52.2)">OR AS A WHOLE WITHOUT THE WRITTEN PERMISSION OF VANTRAN INDUSTRIES INC. IS PROHIBITED.</text>
<text x="427.4" y="52.2" transform="rotate(90 427.4 52.2)">THE INFORMATION CONTAINED IN THIS DRAWING IS THE SOLE PROPERTY OF VANTRAN INDUSTRIES INC. ANY REPRODUCTION IN PART</text>
</g>
</svg>
